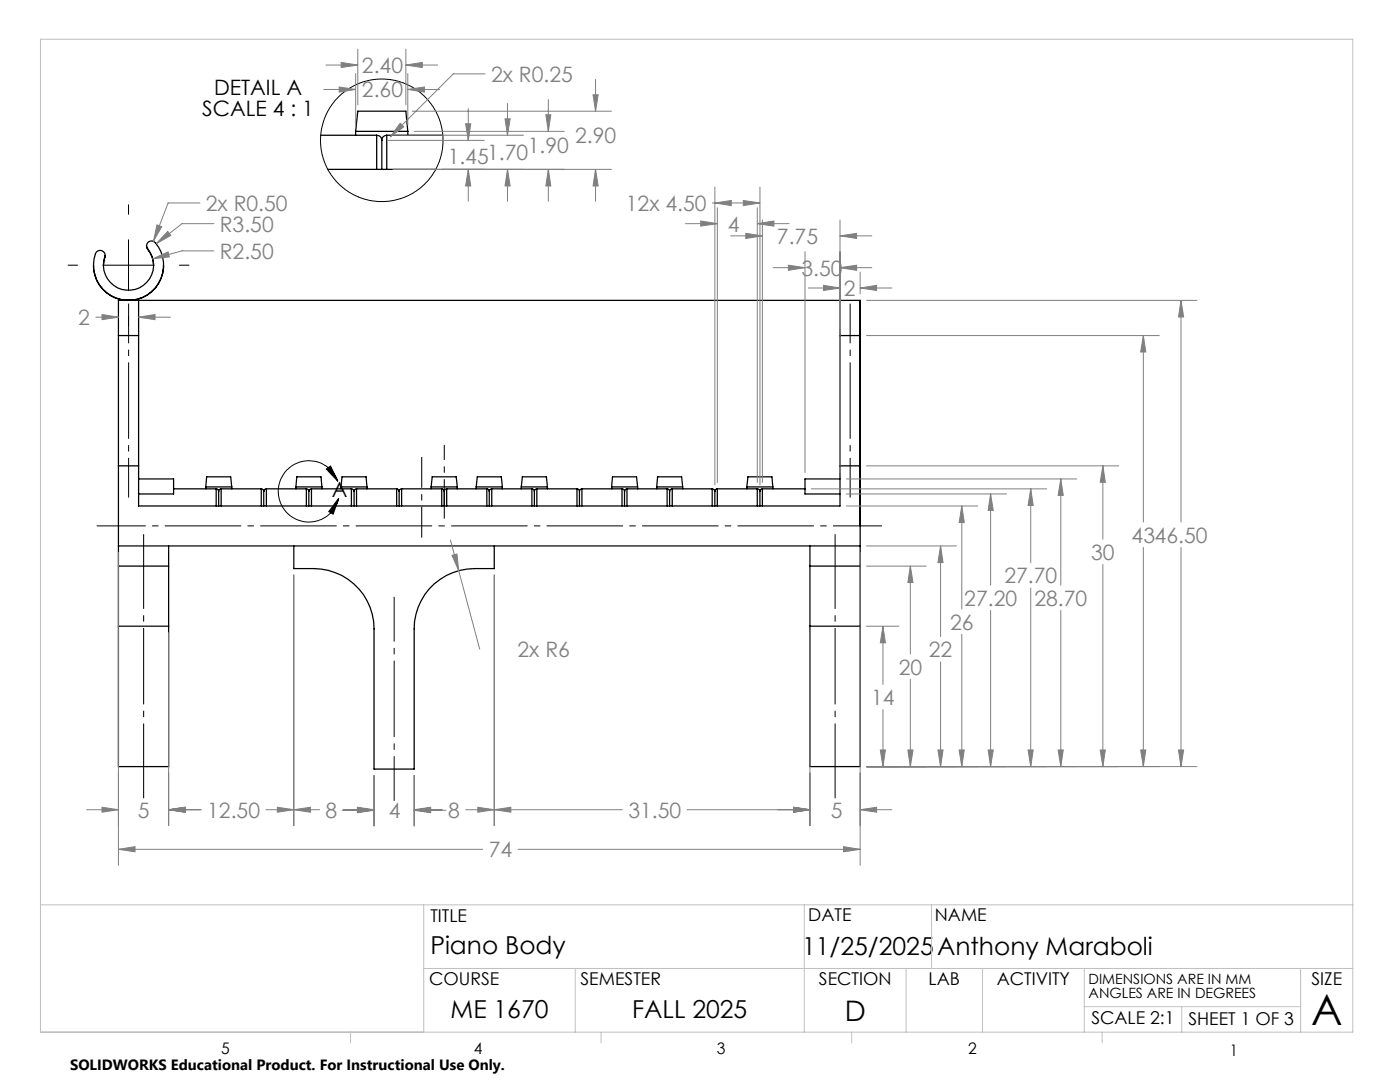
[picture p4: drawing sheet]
<svg xmlns="http://www.w3.org/2000/svg" width="279mm" height="216mm" viewBox="0 0 279 216" stroke-linecap="round" stroke-linejoin="round" font-family="sans-serif">
<g fill="none" stroke="#000" stroke-width=".25">
<path d="M64 27h11.2M65.4 33.8h21.6M71 26.2v.8M71 26.2h10.4M71 26.2l.4-4h9.6l.4 4M75.2 27a1.02 1.02 0 0 1 1 1M75.2 27v6.8M76.2 28v5.8M77.2 27a1.02 1.02 0 0 0-1 1M77.2 27h11.2M77.2 27v6.8M81.4 26.2v.8"/>
<path d="M18.7 53a7 7 0 0 0 6.9 6.9 7 7 0 0 0 7-6.9M19.2 50.3a1 1 0 0 1 1.3-.2 1 1 0 0 1 .4 1.2 5 5 0 0 0 5.9 6.5 5 5 0 0 0 2.5-8.4 1 1 0 0 1 .4-1.2 1 1 0 0 1 1.3 .2 7 7 0 0 1-4.2 11.5 7 7 0 0 1-7.6-9.6zM20.9 51.3l-.3 1.7M21 51l-.1 .3M27.7 59.9v7.1M29.2 49.1l.1 .3a6.3 6.3 0 0 1 1.4 3.6M167.6 59.9v7.1M23.6 67v26M23.6 67v-7.1h148.1v53.1M23.6 67h4.1M27.7 67v26M167.6 67v26"/>
<path d="M167.6 67h4.1v26h-4.1M23.6 93h4.1M23.6 93v20M27.7 95.6h6.9v1.9M27.7 93v8h139.9v-8M34.6 97.5h8.5M34.6 97.5v1.1h-6.9M41.1 97.2h5.1M41.1 97.2l.1-2.1h4.8l.2 2.1M41.1 97.2v.3M43.1 97.5l.4 .2 .1 .3M43.1 97.5v3.5"/>
<path d="M43.6 98v3M44.1 97.5l-.3 .2-.2 .3M44.1 97.5v3.5M44.1 97.5h8M46.2 97.2v.3M52.1 97.5l.4 .2 .1 .3M52.1 97.5v3.5M52.6 98v3M53.2 97.5l-.3 .1-.3 .4M53.2 97.5h7.9M53.2 97.5v3.5M59.1 97.2v.3"/>
<path d="M59.1 97.2h5.1M59.1 97.2l.1-2.1h4.9l.1 2.1M61.1 97.5l.5 .3v.2M61.1 97.5v3.5M61.6 98v3M62.2 97.5l-.4 .2-.2 .3M62.2 97.5h7.9M62.2 97.5v3.5M64.2 97.2v.3M68.1 97.2h5.1M68.1 97.2v.3M68.1 97.2l.2-2.1h4.8l.1 2.1"/>
<path d="M70.1 97.5l.4 .2 .2 .3M70.1 97.5v3.5M70.7 98v3M71.2 97.5l-.4 .2-.1 .3M71.2 97.5h8M71.2 97.5v3.5M73.2 97.2v.3M79.2 97.5l.3 .2 .2 .3M79.2 97.5v3.5M79.7 98v3M80.2 97.5l-.4 .2-.1 .3M80.2 97.5h8"/>
<path d="M80.2 97.5v3.5M86 97.2h5.3M86 97.2l.3-2.1h4.8l.2 2.1M86 97.2v.3M88.2 97.5l.3 .2 .2 .3M88.2 97.5v3.5M88.7 98v3M89.1 97.5l-.3 .2-.1 .3M89.1 97.5h8.1M89.1 97.5v3.5M91.3 97.2v.3M95 97.2h5.3"/>
<path d="M95 97.2l.2-2.1h4.8l.3 2.1M95 97.2v.3M97.2 97.5l.3 .2 .1 .3M97.2 97.5v3.5M97.6 98v3M98.1 97.5l-.3 .2-.2 .3M98.1 97.5h8.1M98.1 97.5v3.5M100.3 97.2v.3M104 97.2h5.3M104 97.2l.2-2.1h4.8l.3 2.1M104 97.2v.3"/>
<path d="M106.2 97.5l.3 .2 .1 .3M106.2 97.5v3.5M106.6 98v3M107.1 97.5l-.3 .2-.2 .3M107.1 97.5h8M107.1 97.5v3.5M109.3 97.2v.3M115.1 97.5l.4 .2 .1 .3M115.1 97.5v3.5M115.6 98v3M116.1 97.5l-.3 .2-.2 .3M116.1 97.5h8"/>
<path d="M116.1 97.5v3.5M122.1 97.2h5.1M122.1 97.2l.1-2.1h4.8l.2 2.1M122.1 97.2v.3M124.1 97.5l.4 .2 .1 .3M124.1 97.5v3.5M124.6 98v3M125.1 97.5l-.3 .2-.2 .3M125.1 97.5h8M125.1 97.5v3.5M127.2 97.2v.3M131.1 97.2h5.1"/>
<path d="M131.1 97.2l.1-2.1h4.8l.2 2.1M131.1 97.2v.3M133.1 97.5l.4 .2 .1 .3M133.1 97.5v3.5M133.6 98v3M134.2 97.5l-.4 .2-.2 .3M134.2 97.5h7.9M134.2 97.5v3.5M136.2 97.2v.3M142.1 97.5l.4 .2 .2 .3M142.1 97.5v3.5M142.7 98v3"/>
<path d="M143.2 97.5l-.4 .2-.1 .3M143.2 97.5h7.9M143.2 97.5v3.5M149 97.2h5.2M149 97.2l.3-2.1h4.8l.1 2.1M149 97.2v.3M151.1 97.5l.3 .1 .3 .4M151.1 97.5v3.5M151.7 98v3M152.2 97.5l-.4 .2-.1 .3M152.2 97.5h8.5M152.2 97.5v3.5"/>
<path d="M154.2 97.2v.3M160.7 97.5v1.1h6.9M167.6 95.6h-6.9v1.9M23.6 113v12M23.6 108.9h148.1M23.6 113h10.1M33.7 113v12M33.7 108.9v4.1M58.6 108.9v4.6a17.6 17.6 0 0 1 9.6 1.3 12 12 0 0 1 6.4 10.7v28h8.1v-28a12 12 0 0 1 12-12h3.9v-4.6M161.6 113v12M161.6 113h10.1M161.6 108.9v4.1"/>
<path d="M171.7 113v12M23.6 125v28h10.1v-28M23.6 125h10.1M161.6 125v28h10.1v-28M161.6 125h10.1"/>
</g>
<g fill="none" stroke="#000" stroke-width=".2">
<path d="M13.6 52.9h1.9M20.6 52.9h10.1M25.6 40.9v1.9M25.6 47.8v10.2M35.8 52.9h1.9M25.6 63.1v1.9M65.1 93.6l.9-.6 1.4 3zM67.4 96a6.1 6.1 0 0 0-9.6-2.8 6.1 6.1 0 0 0 .6 10 6.1 6.1 0 0 0 9.2-3.8M67.6 99.4l-1.1 3.2-.9-.5z"/>
<circle cx="76.2" cy="28" r="12.2"/>
</g>
<g fill="none" stroke="#808080" stroke-width=".2">
<path d="M64.6 17.9h6.4M65.1 13h6.3M67.7 17.4l3.3 .5-3.3 .5zM68.1 12.5l3.3 .5-3.3 .5zM71 14.7v10.2M71.4 9.8v11.1M81 13l3.3-.5v1zM81 9.8v11.1M81 13h6.3M81.4 17.9l3.3-.5v1zM81.4 14.7v10.2M81.4 17.9h6.3"/>
<path d="M96.8 14.7h-6.3l-12.6 12.6M109.4 19.9v6.3M118.4 18.9h1l-.5 3.3zM118.9 15.8v6.4M77.5 28h19.1M78.5 27h26M78.5 33.8h43.5M79.9 24.6l.7 .7-2.7 2zM82.3 22.2h39.7M82.7 26.2h29.9M92.9 24.7h1l-.4 3.3zM93.5 33.8l.4 3.3h-1z"/>
<path d="M93.5 21.7v6.3M93.5 33.8v6.3M100.8 23.7h1l-.5 3.3zM101.3 33.8l.5 3.3h-1zM101.3 20.6v6.4M101.3 33.8v6.3M108.9 22.9h1l-.5 3.3zM109.4 33.8l.5 3.3h-1zM109.4 33.8v6.3M118.9 33.8l.5 3.3h-1zM118.9 33.8v6.3M142.7 37.3v59.5"/>
<path d="M151.7 37.3v59.5M30.5 51.6l3-1.3 .3 1zM31.3 44.9l1 .3-1.7 3zM33.5 46.2l.6 .8-2.9 1.6zM39.9 40.5h-6.4l-2.9 7.7M42.7 44.6h-6.4l-5.1 4M42.7 50.1h-6.4l-5.8 1.5M136.8 44.6h6.4M139.8 44.1l3.4 .5-3.4 .5zM142.2 40.5h9.5M142.7 40.5l3.2-.5v1zM143.2 41.5v54.8"/>
<path d="M145.8 47.1h6.4M148.3 40l3.4 .5-3.4 .5zM148.8 46.6l3.4 .5-3.4 .5zM151.1 44.6l3.3-.5v1zM151.1 44.6h6.4M151.1 41.5v54.8M152.2 43.9v52.4M154.3 53.4h6.4M157.3 52.9l3.4 .5-3.4 .5zM160.7 50.2v44.1M161.3 57.5h6.3M164.4 56.9l3.2 .6-3.2 .5z"/>
<path d="M167.6 53.4l3.4-.5v1zM167.6 47.1l3.4-.5v1zM167.6 43.9v50.4M167.6 53.4h6.4M167.6 47.1h6.4M171.7 57.5l3.2-.6v1.1zM171.7 54.3v4.4M171.7 57.5h6.3M172.9 59.9h66M235.7 59.9l.5 3.4h-1zM235.7 59.9v44.3M19.1 63.3h4.5"/>
<path d="M20.4 62.8l3.2 .5-3.2 .5zM27.7 63.3l3.2-.5v1zM27.7 63.3h6.3M172.9 67h58.5M228.2 67l.5 3.2h-1.1zM228.2 67v37.2M161.9 97.5h47M168.9 95.6h46M168.9 98.6h32M172.9 93h50.4M197.7 98.6l.5 3.2h-1zM197.7 98.6v18.2"/>
<path d="M205.7 97.5l.5 3.4h-1zM205.7 97.5v14.8M211.7 95.6l.5 3.2h-1zM211.7 95.6v21.2M220.1 93l.5 3.2h-1zM220.1 93v14.6M23.6 110.2v62.4M58.6 114.7v50M89.9 107.7l5.8 21.8M90.2 110.8l1-.2 .3 3.3zM98.6 114.7v50M168.9 101h26.2"/>
<path d="M171.7 110.2v62.4M172.9 108.9h18M172.9 113h12M181.7 113l.5 3.2h-1zM181.7 113v17.5M187.7 108.9l.5 3.4h-1zM187.7 108.9v18.1M191.9 101l.5 3.2h-1zM191.9 101v20.5M205.7 117.3v35.7M220.1 112.6v40.4M228.2 109.2v43.8"/>
<path d="M235.7 109.2v43.8M33.7 126.2v38.5M161.6 126.2v38.5M172.9 125h6.5M176.2 125l.5 3.3h-1zM176.2 125v11.6M181.7 135.5v17.5M187.7 132.1v20.9M191.9 126.6v26.4M197.7 121.8v31.2M211.7 121.8v31.2M74.6 154.7v10.2"/>
<path d="M82.7 154.7v10.2M172.9 153h66M175.7 149.6h1l-.5 3.4zM176.2 141.6v11.4M181.2 149.6h1l-.5 3.4zM187.2 149.6h1l-.5 3.4zM191.4 149.6h1l-.5 3.4zM197.2 149.6h1l-.5 3.4zM205.2 149.6h1l-.5 3.4zM211.2 149.6h1l-.5 3.4zM219.6 149.6h1l-.5 3.4zM227.6 149.6h1.1l-.5 3.4z"/>
<path d="M235.2 149.6h1l-.5 3.4zM17.3 161.6h6.3M20.4 161.1l3.2 .5-3.2 .5zM23.6 169.5l3.4-.6v1.1zM23.6 169.5h72.7M33.7 161.6l3.2-.5v1zM33.7 161.6h6.5M53.1 161.6h10.7M55.4 161.1l3.2 .5-3.2 .5zM58.6 161.6l3.3-.5v1zM68.3 161.7h6.3M68.5 161.6h6.1"/>
<path d="M71.3 161.1l3.3 .5-3.3 .5zM71.3 161.2l3.3 .5-3.3 .5zM82.7 161.7l3.2-.5v1zM82.7 161.6l3.2-.5v1zM82.7 161.6h5.6M82.7 161.7h6.3M93 161.6h31.2M95.4 161.1l3.2 .5-3.2 .5zM98.6 161.6l3.4-.5v1zM103.4 169.5h68.3M137.1 161.6h24.5M158.4 161.1l3.2 .5-3.2 .5z"/>
<path d="M168.3 168.9l3.4 .6-3.4 .5zM171.7 161.6l3.2-.5v1zM171.7 161.6h6.3"/>
</g>
<path d="M78.7 159.8v-40.7" fill="none" stroke="#000" stroke-width=".2" stroke-dasharray="15.2 1.3 1.3 1.3" stroke-dashoffset="6.3" stroke-linecap="butt"/>
<path d="M28.7 106.6v52.7M166.7 106.6v52.7" fill="none" stroke="#000" stroke-width=".2" stroke-dasharray="15.2 1.3 1.3 1.3" stroke-dashoffset=".3" stroke-linecap="butt"/>
<path d="M176 104.9h-156.7" fill="none" stroke="#000" stroke-width=".2" stroke-dasharray="15.2 1.3 1.3 1.3" stroke-dashoffset="5.5" stroke-linecap="butt"/>
<path d="M25.7 99.3v-38.7M169.7 99.3v-38.7" fill="none" stroke="#000" stroke-width=".2" stroke-dasharray="15.2 1.3 1.3 1.3" stroke-dashoffset="7.3" stroke-linecap="butt"/>
<path d="M84.2 107.3v-16.1" fill="none" stroke="#000" stroke-width=".2" stroke-dasharray="15.2 1.3 1.3 1.3" stroke-dashoffset="9.1" stroke-linecap="butt"/>
<path d="M88.7 103.5v-14.7" fill="none" stroke="#000" stroke-width=".2" stroke-dasharray="15.2 1.3 1.3 1.3" stroke-dashoffset="7.4" stroke-linecap="butt"/>
<g fill="none" stroke="#c0c0c0" stroke-width=".2">
<path d="M8.1 7.8h261.9v198.2h-261.9zM8.1 180.6h261.9M84.6 180.6v25.4M84.6 193.3h185.4M114.8 193.3v12.7M160.5 180.6v25.4M180.8 193.3v12.7M185.9 180.6v12.7M196.1 193.3v12.7M216.4 193.3v12.7M259.6 193.3v12.7M70 206v2.1"/>
<path d="M119.9 206v2.1M170 206v2.1M216.4 200.9h43.2M220 206v2.1M235.8 200.9v5.1"/>
</g>
<path d="M65.1 93.6l.9-.6 1.4 3zM67.6 99.4l-1.1 3.2-.9-.5z" fill="#000"/>
<path d="M235.7 59.9l.5 3.4h-1zM235.2 149.6h1l-.5 3.4zM228.2 67l.5 3.2h-1.1zM227.6 149.6h1.1l-.5 3.4zM220.1 93l.5 3.2h-1zM219.6 149.6h1l-.5 3.4zM187.2 149.6h1l-.5 3.4zM187.7 108.9l.5 3.4h-1zM33.5 46.2l-2.3 2.4 2.9-1.6zM30.5 51.6l3.3-.3-.3-1zM31.3 44.9l-.7 3.3 1.7-3zM176.2 125l.5 3.3h-1zM175.7 149.6h1l-.5 3.4zM158.4 161.1l3.2 .5-3.2 .5zM171.7 161.6l3.2-.5v1zM157.3 52.9l3.4 .5-3.4 .5zM167.6 53.4l3.4-.5v1zM148.8 46.6l3.4 .5-3.4 .5zM167.6 47.1l3.4-.5v1zM211.2 149.6h1l-.5 3.4zM211.7 95.6l.5 3.2h-1zM197.2 149.6h1l-.5 3.4zM197.7 98.6l.5 3.2h-1zM181.7 113l.5 3.2h-1zM181.2 149.6h1l-.5 3.4zM191.4 149.6h1l-.5 3.4zM191.9 101l.5 3.2h-1zM205.2 149.6h1l-.5 3.4zM205.7 97.5l.5 3.4h-1zM90.2 110.8l1.3 3.1-.3-3.3zM168.3 168.9l3.4 .6-3.4 .5zM23.6 169.5l3.4-.6v1.1zM20.4 161.1l3.2 .5-3.2 .5zM33.7 161.6l3.2-.5v1zM33.7 161.6l3.2-.5v1zM55.4 161.1l3.2 .5-3.2 .5zM58.6 161.6l3.3-.5v1zM71.3 161.1l3.3 .5-3.3 .5zM71.3 161.2l3.3 .5-3.3 .5zM82.7 161.7l3.2-.5v1zM82.7 161.6l3.2-.5v1zM95.4 161.1l3.2 .5-3.2 .5zM98.6 161.6l3.4-.5v1zM158.4 161.1l3.2 .5-3.2 .5zM164.4 56.9l3.2 .6-3.2 .5zM171.7 57.5l3.2-.6v1.1zM20.4 62.8l3.2 .5-3.2 .5zM27.7 63.3l3.2-.5v1zM139.8 44.1l3.4 .5-3.4 .5zM151.1 44.6l3.3-.5v1zM142.7 40.5l3.2-.5v1zM148.3 40l3.4 .5-3.4 .5zM79.9 24.6l-2 2.7 2.7-2zM100.8 23.7h1l-.5 3.3zM101.3 33.8l.5 3.3h-1zM109.4 33.8l.5 3.3h-1zM108.9 22.9h1l-.5 3.3zM118.9 33.8l.5 3.3h-1zM118.4 18.9h1l-.5 3.3zM92.9 24.7h1l-.4 3.3zM93.5 33.8l.4 3.3h-1zM81.4 17.9l3.3-.5v1zM67.7 17.4l3.3 .5-3.3 .5zM68.1 12.5l3.3 .5-3.3 .5zM81 13l3.3-.5v1z" fill="#808080"/>
<text font-size="8.5" x="261.7" y="204.6">A</text>
<text font-size="5.6" x="168.6" y="203.7">D</text>
<g font-size="4.9">
<text x="85.9" y="190.4">Piano Body</text>
<text x="160.1" y="190.5">11/25/2025</text>
<text x="187" y="190.5">Anthony Maraboli</text>
<text x="89.9" y="203.2">ME 1670</text>
<text x="126.2" y="203.1">FALL 2025</text>
</g>
<g font-size="4.2" fill="#808080">
<text x="72.2" y="14.6">2.40</text>
<text x="98" y="16.3">2x R0.25</text>
<text x="72.2" y="19.5">2.60</text>
<text x="114.8" y="28.4">2.90</text>
<text x="89.3" y="32.7">1.451.70</text>
<text x="105.3" y="30.6">1.90</text>
<text x="41.1" y="42.1">2x R0.50</text>
<text x="43.9" y="46.2">R3.50</text>
<text x="124.9" y="42.1">12x 4.50</text>
<text x="145.2" y="46.2">4</text>
<text x="43.9" y="51.7">R2.50</text>
<text x="155.1" y="48.7">7.75</text>
<text x="160" y="55">3.50</text>
<text x="168.4" y="59">2</text>
<text x="15.6" y="64.9">2</text>
<text x="217.8" y="111.7">30</text>
<text x="225.8" y="108.3">4346.50</text>
<text x="200.4" y="116.4">27.70</text>
<text x="189.6" y="125.6">26</text>
<text x="192.4" y="120.9">27.20</text>
<text x="206.4" y="120.9">28.70</text>
<text x="103.3" y="131.1">2x R6</text>
<text x="185.4" y="131.1">22</text>
<text x="179.4" y="134.6">20</text>
<text x="173.9" y="140.7">14</text>
<text x="27.5" y="163.2">5</text>
<text x="41.4" y="163.2">12.50</text>
<text x="65" y="163.2">8</text>
<text x="77.6" y="163.3">4</text>
<text x="89.4" y="163.2">8</text>
<text x="125.4" y="163.2">31.50</text>
<text x="165.8" y="163.2">5</text>
<text x="97.5" y="171.1">74</text>
</g>
<g font-size="4.2">
<text x="40.4" y="23.1">SCALE 4 : 1</text>
<text x="42.7" y="18.9">DETAIL A</text>
<text x="66.2" y="99.3">A</text>
</g>
<g font-size="3.5">
<text x="85.9" y="183.9">TITLE</text>
<text x="161.3" y="183.8">DATE</text>
<text x="186.6" y="183.8">NAME</text>
<text x="85.6" y="196.5">COURSE</text>
<text x="115.9" y="196.5">SEMESTER</text>
<text x="163.4" y="196.5">SECTION</text>
<text x="185.3" y="196.5">LAB</text>
<text x="198.9" y="196.5">ACTIVITY</text>
<text x="261.7" y="196.5">SIZE</text>
<text x="217.8" y="204.4">SCALE 2:1</text>
<text x="237.2" y="204.4">SHEET 1 OF 3</text>
</g>
<g font-size="3.2">
<text x="44.2" y="210.4">5</text>
<text x="94.6" y="210.3">4</text>
<text x="143.1" y="210.4">3</text>
<text x="193.2" y="210.3">2</text>
<text x="245.4" y="210.6">1</text>
</g>
<text font-size="3" x="14" y="213.5">SOLIDWORKS Educational Product. For Instructional Use Only.</text>
<g font-size="2.8">
<text x="217.2" y="196.4">DIMENSIONS ARE IN MM</text>
<text x="217.2" y="199.2">ANGLES ARE IN DEGREES</text>
</g>
</svg>
